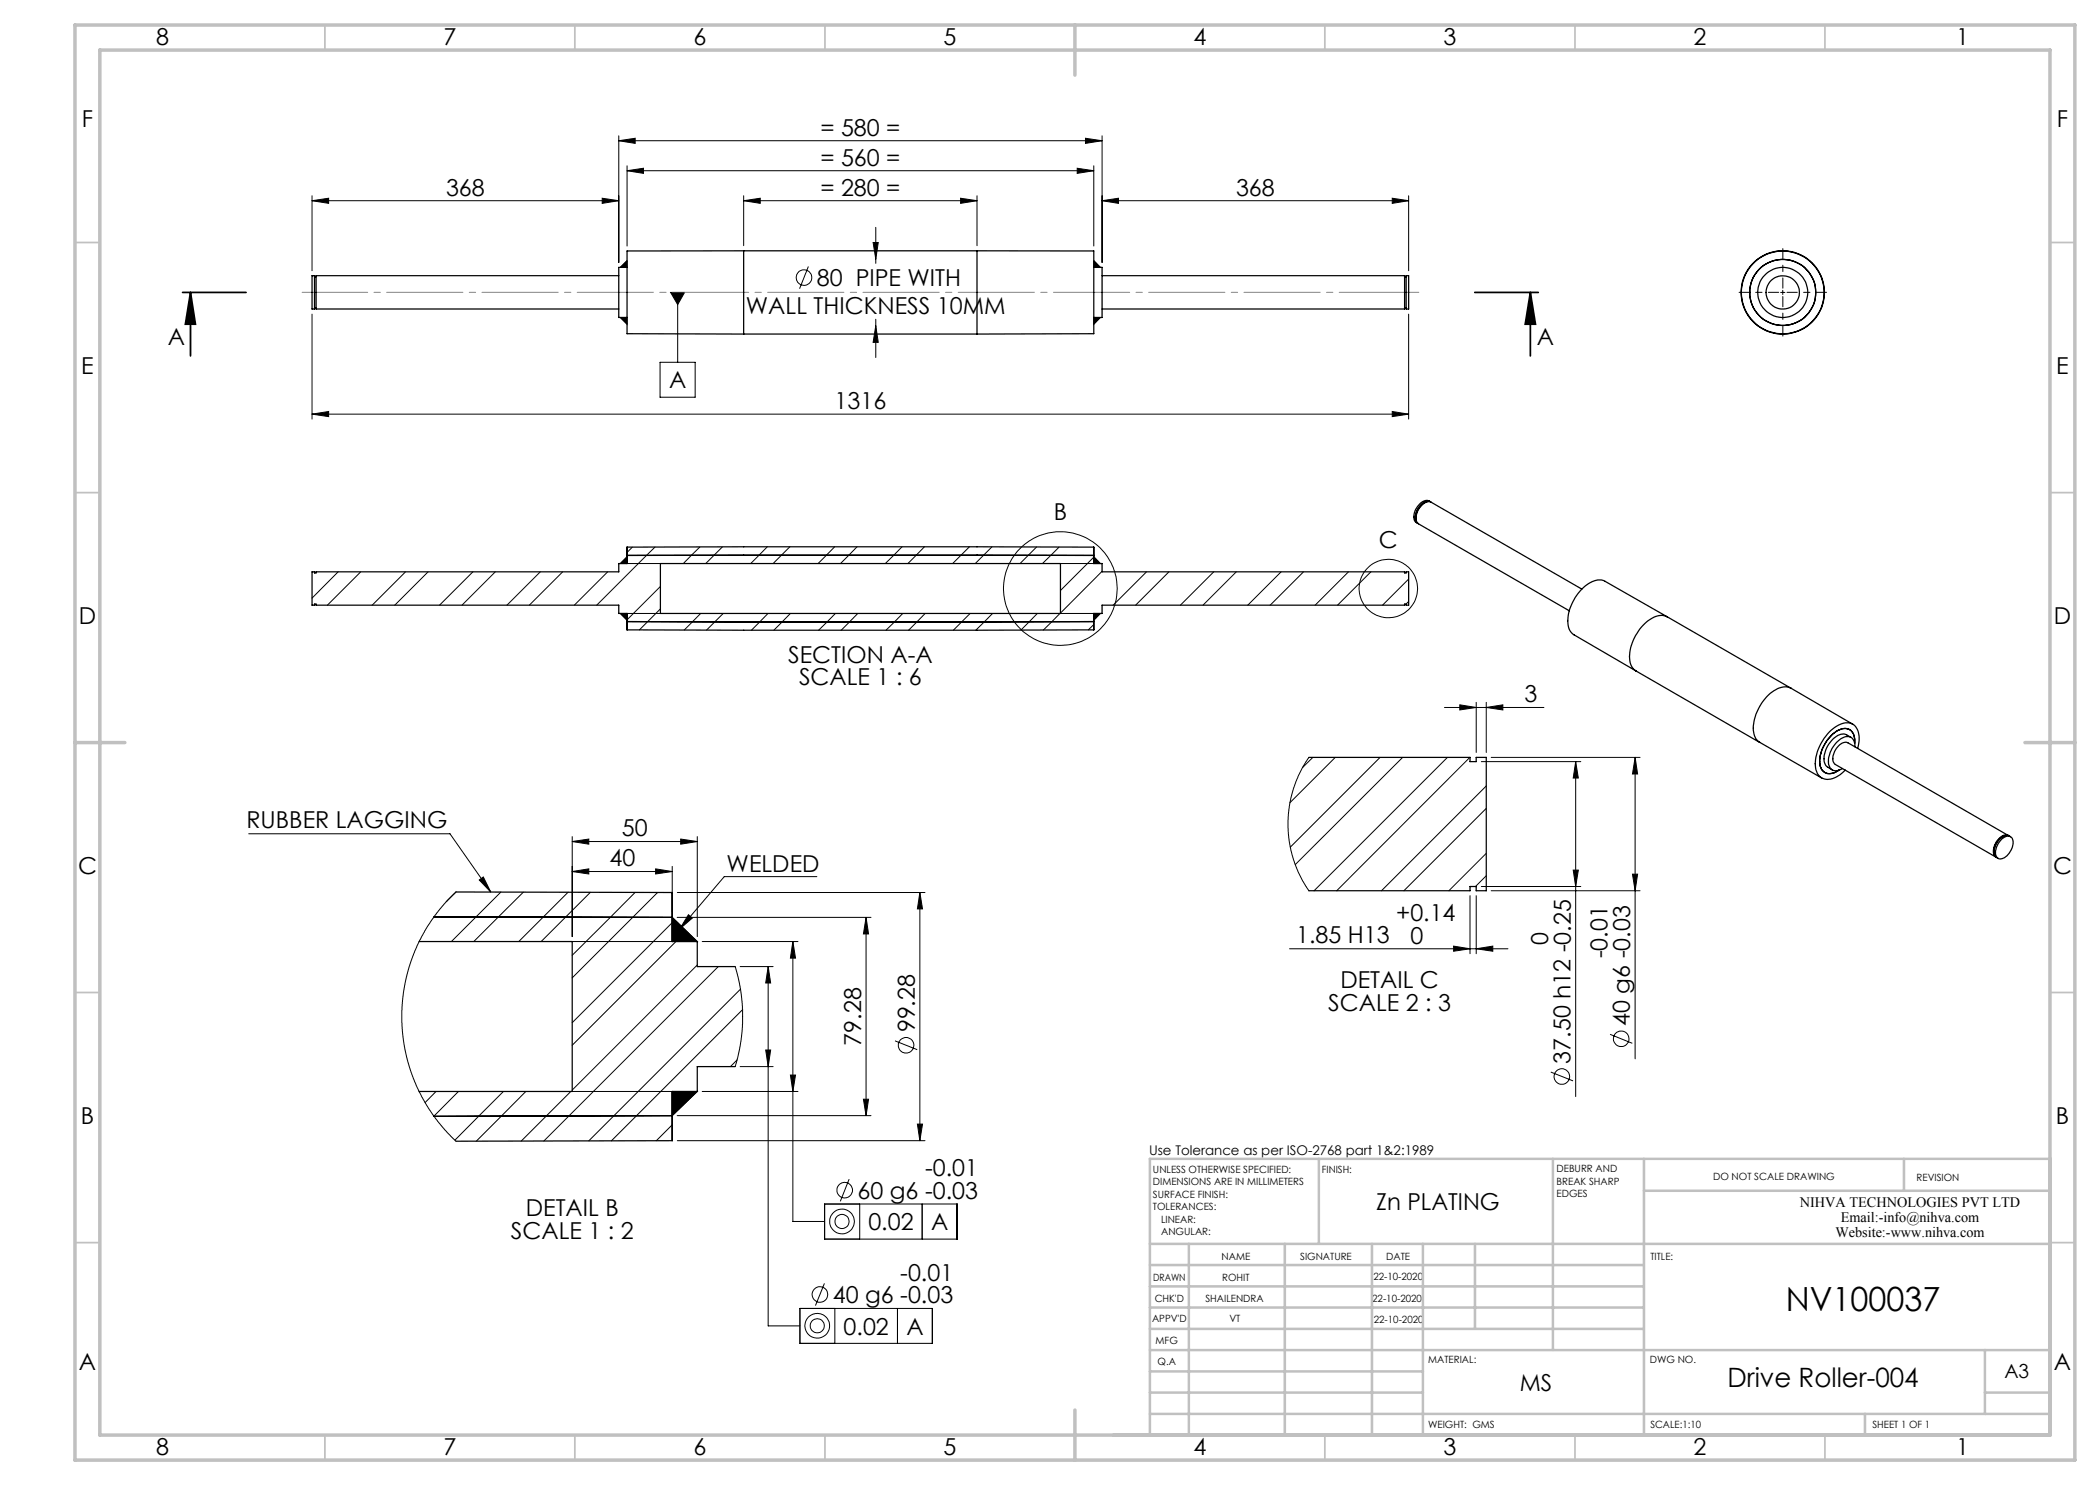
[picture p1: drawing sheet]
<svg xmlns="http://www.w3.org/2000/svg" width="420mm" height="297mm" viewBox="0 0 420 297" stroke-linecap="round" stroke-linejoin="round" font-family="sans-serif">
<g fill="none" stroke="#000" stroke-width=".2">
<path d="M62.4 39.2v14.9M120.4 39.6l3.4 .5-3.4 .6zM123.8 28.1l3.2-.4v1zM123.8 27.2v25.3M123.8 28.1h96.6M125.4 34.1l3.3-.4v1zM125.4 33.2v16M125.4 34.1h93.4M148.7 39.2v9.9M192.1 39.6l3.3 .5-3.3 .6zM195.4 39.2v9.9M215.4 33.7l3.4 .4-3.4 .6z"/>
<path d="M217.1 27.7l3.3 .4-3.3 .6zM218.8 33.2v16M220.4 27.2v25.3M278.4 39.6l3.3 .5-3.3 .6zM281.7 39.2v14.9M62.4 40.1l3.3-.5v1.1zM62.4 40.1h61.4M124.1 53.5l1.3-1.4v1.4zM125.4 52.1l-1.3 1.4M134.1 58.5h2.8l-1.4 2.4zM135.5 58.5v14M148.7 40.1l3.3-.5v1.1z"/>
<path d="M148.7 40.1h46.7M161.7 53.3l-1.8 4.4M174.6 48.5h1l-.4 3.3zM175.2 45.5v7.2M218.8 52.1l1.3 1.4h-1.3zM218.8 52.1l1.3 1.4M220.4 40.1l3.3-.5v1.1zM220.4 40.1h61.3M356.1 58.5h.9M356.6 58.1v.8M62.4 62.8v21M124.1 63.5h1.3v1.3z"/>
<path d="M124.1 63.5l1.3 1.3M132 72.5h7v6.9h-7zM175.2 65.2l.4 3.3h-1zM175.2 63.8v7.7M218.8 63.5h1.3l-1.3 1.3zM220.1 63.5l-1.3 1.3M281.7 62.8v21M62.4 82.8l3.3-.5v1zM62.4 82.8h219.3M278.4 82.3l3.3 .5-3.3 .5zM67.6 114.4l-5.2 5.2M72.1 114.4l-6.6 6.6"/>
<path d="M81.1 114.4l-6.7 6.6M85.6 114.4l-6.6 6.6M94.6 114.4l-6.7 6.6M99.1 114.4l-6.7 6.6M108.1 114.4l-6.7 6.6M112.5 114.4l-6.6 6.6M121.5 114.4l-6.6 6.6M125.4 112.7h6.7M125.4 111.4v1.3h-1.3zM125.4 111.4l-1.3 1.3M126.5 109.4l-1.1 1.1M131 109.4l-11.7 11.6"/>
<path d="M132.1 117.3l-6.7 6.7M140 109.4l-3.3 3.3M144.5 109.4l-3.4 3.3M153.5 109.4l-3.4 3.3M158 109.4l-3.4 3.3M166.9 109.4l-3.3 3.3M171.4 109.4l-3.3 3.3M180.4 109.4l-3.3 3.3M184.9 109.4l-3.3 3.3M193.9 109.4l-3.4 3.3M198.4 109.4l-3.3 3.3M207.3 109.4l-3.3 3.3"/>
<path d="M211.8 109.4l-3.3 3.3M212.1 112.7h6.7M218.8 111.4l-6.7 6.7M218.8 111.4l1.3 1.3h-1.3zM218.8 111.4l1.3 1.3M220.4 114.3l-8.3 8.3M229.3 114.4l-6.7 6.6M233.8 114.4l-6.7 6.6M242.7 114.4l-6.6 6.6M247.3 114.4l-6.7 6.6M256.2 114.4l-6.6 6.6M260.7 114.4l-6.7 6.6"/>
<path d="M269.7 114.4l-6.7 6.6M274.2 114.4l-6.7 6.6M281.7 115.8l-5.2 5.2M124.1 122.7h1.3v1.3zM124.1 122.7l1.3 1.3M125.4 122.7h6.7M132.1 121.8l-4.2 4.2M140.1 122.7l-3.3 3.3M144.6 122.7l-3.3 3.3M153.6 122.7l-3.3 3.3M158.1 122.7l-3.3 3.3M167.1 122.7l-3.4 3.3"/>
<path d="M171.6 122.7l-3.4 3.3M180.6 122.7l-3.4 3.3M185 122.7l-3.3 3.3M194 122.7l-3.3 3.3M198.5 122.7l-3.3 3.3M207.5 122.7l-3.3 3.3M212 122.7l-3.3 3.3M212.1 122.7h6.7M218.8 124.9l-1.1 1.1M218.8 122.7h1.3l-1.3 1.3zM220.1 122.7l-1.3 1.3M281.7 120.3l-.5 .5"/>
<path d="M261.8 151.5l-1.1 1.6-1.1 2.3-.9 2.2-.7 2.9-.4 3.5 .1 3.5 .7 3.5 1.2 3.3 1 1.9 1.2 1.9M262.6 151.5l-2.1 2M267.1 151.5l-9.1 9M276 151.5l-17.9 17.9M280.5 151.5l-21.5 21.4M288.9 141.5h19.9M289.5 151.5l-26.7 26.6M292 141l3.2 .5-3.2 .5zM294 151.5l-26.7 26.6M295.2 140.5v10M296.3 152.3h19.9M297.3 157.2l-21 20.9"/>
<path d="M297.3 141.5l3.3-.5v1zM297.3 140.5v10M298.2 151.5h29.8M315.1 152.3l.6 3.3h-1.1zM315.1 152.3v67M327 151.5l.5 3.3h-1zM327 151.5v60.3M49.7 166.8h40.3l8.1 11.6M91.2 178.4l-2.4 2.4-1.8 2.2-2 3.1-1.6 3.1-1.2 2.9-.9 3.3-.7 3.4-.2 3.3 .1 4.2 .5 3.5 .8 3.5 1.4 3.7 1.5 3 1.9 3 2.4 3 2.2 2.2M91.2 178.4l-1.9 1.9M95.8 176l.9-.6 1.4 3zM100.2 178.4l-9.9 9.9"/>
<path d="M104.7 178.4l-9.9 9.9M113.6 178.4l-9.8 9.9M114.4 174.3l3.4-.5v1zM114.4 168.3l3.4-.5v1zM114.4 167.3v20M114.4 174.3h20M114.4 168.3h25.1M118.1 178.5l-9.9 9.8M127 178.5l-12.6 12.6M131.1 173.8l3.3 .5-3.3 .5zM131.5 178.5l-17.1 17.1M134.4 173.3v9.2"/>
<path d="M135.5 178.5h49.5M136.1 167.8l3.4 .5-3.4 .5zM139.5 167.3v20M163.4 175.3h-18.5l-8.9 10.5M184 178.5l.5 3.3h-1zM184 178.5v49.6M294 179.1v11.6M295.2 179.1v11.6M296.3 177.3h19.9M297.3 170.7l-7.5 7.4M297.3 161.7l-16.5 16.4M297.3 175.2l-2.2 2.1"/>
<path d="M298.2 178.1h29.8M314.6 174h1.1l-.6 3.3zM326.5 174.8h1l-.5 3.3zM114.4 188.3h20M134.4 184.5l-20 20M134.4 183.5l5.1 4.8h-5.1zM134.4 183.5l5.1 4.8M135.2 188.3l-20.8 20.8M135.4 183.5h38.8M137.7 182.9l.8 .7-2.5 2.2zM139.5 193l-25.1 25M140.4 188.3h19.2"/>
<path d="M143.7 193.3l-34.9 34.9M147 193.3l1 4 .5 4.5v3l-.3 3.2-.7 3.6-.5 1.7M148 193.3h6.6M148.1 197.8l-30.3 30.4M153.6 193.3l.5 3.3h-1zM153.6 193.3v71.9h6.4M158.6 188.3l.5 3.3h-1zM158.6 188.3v56h6.3M173.2 183.5v39.6M173.2 183.5l.5 3.3h-1zM257.9 189.8h43.7M290.7 189.2l3.3 .6-3.3 .4z"/>
<path d="M295.2 189.8l3.4-.6v1zM87.2 218.3l-2.2 2.2M91.7 218.3l-4.9 4.9M100.7 218.3l-9.7 9.7M105.2 218.3l-10 9.9M114.2 218.3l-10 9.9M114.4 218.3h20M134.4 218.3h5.1l-5.1 4.8zM139.5 218.3l-5.1 4.8M140.4 218.3h19.2M147.4 212l-1.3 1.3M148 213.3h6.6"/>
<path d="M148.5 201.9l-26.2 26.3M153.1 210h1l-.5 3.3zM158.1 215h1l-.5 3.3zM172.7 219.8h1l-.5 3.3zM179 208.2l4.4 1.7M310.2 214.4l4.4 1.8M322 206.9l4.5 1.8M134.4 225l-3.1 3.1M135.4 223.1h38.8M135.5 228.1h49.5M169.8 235.8l-1.7 4.5M183.5 224.8h1l-.5 3.3z"/>
<path d="M164.9 256.7l-1.8 4.4M164.9 240.8h26.5v7h-26.5zM171.9 240.8v7M184.4 240.8v7M160 261.7h26.5v7h-26.5zM167 261.7v7M179.5 261.7v7"/>
<circle cx="160.8" cy="55.5" r="1.55"/>
<circle cx="212.1" cy="117.7" r="11.4"/>
<circle cx="277.7" cy="117.7" r="5.8"/>
<circle cx="181.2" cy="209.1" r="1.55"/>
<circle cx="312.4" cy="215.3" r="1.55"/>
<circle cx="324.2" cy="207.7" r="1.55"/>
<circle cx="168.9" cy="238" r="1.55"/>
<circle cx="164" cy="258.9" r="1.55"/>
<circle cx="168.4" cy="244.3" r="2.48"/>
<circle cx="168.4" cy="244.3" r="1.41"/>
<circle cx="163.4" cy="265.2" r="2.47"/>
<circle cx="163.5" cy="265.2" r="1.4"/>
</g>
<path d="M36.5 58.5h12.7M38.1 58.5l1 6.3h-2zM38.1 58.5v12.7M295 58.5h12.7M306.1 58.5l1 6.3h-2.1zM306.1 58.5v12.7" fill="none" stroke="#000" stroke-width=".35"/>
<path d="M355.7 58.5h-7.9M356.6 57.6v-7.9M356.6 59.3v7.9M357.4 58.5h7.9" fill="none" stroke="#000" stroke-width=".2" stroke-dasharray="15.2 1.3 1.3 1.3" stroke-dashoffset="13.2"/>
<path d="M280.9 58.5h-220.5" fill="none" stroke="#808080" stroke-width=".2" stroke-dasharray="15.2 1.3 1.3 1.3" stroke-dashoffset="2.1"/>
<path d="M281.3 58.5h-.4M283.8 58.5h-2.5" fill="none" stroke="#808080" stroke-width=".2" stroke-dasharray="15.2 1.3 1.3 1.3"/>
<g fill="none" stroke="#c0c0c0" stroke-width=".35">
<path d="M65 5v5M115 5v5M165 5v5M265 5v5M315 5v5M365 5v5M15 48.5h5M410 48.5h5M15 98.5h5M410 98.5h5M15 198.5h5M410 198.5h5"/>
<path d="M15 248.5h5M410 248.5h5M65 287v5M115 287v5M165 287v5M265 287v5M315 287v5M365 287v5"/>
</g>
<g fill="none" stroke="#c0c0c0" stroke-width=".5">
<path d="M263.8 231.8v17M310.6 231.8v38.2M328.8 231.8v55.2M328.8 238.2h81.2M380.8 231.8v6.4M410 231.8h-180v55.2M230 248.8h180M230 257.3h98.8M230 253h98.8M237.8 248.8v38.2M257 248.8v38.2M274.4 248.8v38.2"/>
<path d="M284.6 248.8v38.2M295 248.8v17M230 265.8h98.8M230 261.5h98.8M230 278.5h54.6M230 274.3h54.6M230 270h180M397 278.5h13M397 270v12.8M230 282.8h180M373 282.8v4.2"/>
</g>
<path d="M15 5h400v287h-400zM20 10h390v277h-390zM215 5v10M15 148.5h10M405 148.5h10M215 282v10" fill="none" stroke="#c0c0c0" stroke-width=".7"/>
<g fill="#000">
<path d="M125.4 34.1l3.3-.4v1zM215.4 33.7l3.4 .4-3.4 .6zM62.4 40.1l3.3-.5v1.1zM120.4 39.6l3.4 .5-3.4 .6zM123.8 28.1l3.2-.4v1zM217.1 27.7l3.3 .4-3.3 .6zM220.4 40.1l3.3-.5v1.1zM278.4 39.6l3.3 .5-3.3 .6zM174.6 48.5h1l-.4 3.3zM175.2 65.2l.4 3.3h-1zM62.4 82.8l3.3-.5v1zM278.4 82.3l3.3 .5-3.3 .5zM158.6 188.3l.5 3.3h-1zM158.1 215h1l-.5 3.3zM153.6 193.3l.5 3.3h-1zM153.1 210h1l-.5 3.3zM292 141l3.2 .5-3.2 .5zM297.3 141.5l3.3-.5v1zM290.7 189.2l3.3 .6-3.3 .4zM295.2 189.8l3.4-.6v1z"/>
<path d="M134.1 58.5l1.4 2.4 1.4-2.4zM124.1 53.5l1.3-1.4v1.4zM124.1 63.5h1.3v1.3zM218.8 52.1v1.4h1.3zM218.8 63.5v1.3l1.3-1.3zM218.8 111.4v1.3h1.3zM218.8 122.7h1.3l-1.3 1.3zM125.4 111.4v1.3h-1.3zM124.1 122.7h1.3v1.3zM137.7 182.9l.8 .7-2.5 2.2zM95.8 176l.9-.6 1.4 3zM134.4 183.5v4.8h5.1zM134.4 218.3h5.1l-5.1 4.8z"/>
<path d="M192.1 39.6l3.3 .5-3.3 .6zM148.7 40.1l3.3-.5v1.1z"/>
<path d="M306.1 58.5l1 6.3h-2.1zM38.1 58.5l1 6.3h-2z"/>
<path d="M327 151.5l.5 3.3h-1zM326.5 174.8h1l-.5 3.3zM315.1 152.3l.6 3.3h-1.1zM314.6 174h1.1l-.6 3.3z"/>
<path d="M114.4 174.3l3.4-.5v1zM131.1 173.8l3.3 .5-3.3 .5zM114.4 168.3l3.4-.5v1zM136.1 167.8l3.4 .5-3.4 .5z"/>
<path d="M184 178.5l.5 3.3h-1zM183.5 224.8h1l-.5 3.3z"/>
<path d="M172.7 219.8h1l-.5 3.3zM173.2 183.5l.5 3.3h-1z"/>
</g>
<g fill="none" stroke="#000" stroke-width=".25">
<path d="M62.4 55.1h.5v6.7h-.5zM62.9 55.3h.3M123.8 55.1h-60.6v6.7h60.6M125.4 53.5h-1.6v10h1.6M148.7 50.2h-23.3v16.5l23.3 .1M148.7 50.2v16.6M148.7 50.2h46.7M195.4 50.2h23.4v16.5l-70.1 .1M195.4 50.2v16.6M218.8 53.5h1.6v10h-1.6M220.4 55.1h60.5v6.7h-60.5M280.9 55.3h.3"/>
<path d="M281.2 55.1h.5v6.7h-.5zM62.9 61.6h.3M280.9 61.6h.3M125.4 109.4v3.3M125.4 109.4h93.4M125.4 111.1h93.4M125.4 112.7h-1.6v1.7h-60.6v.2h-.3v-.2h-.5v6.6h.5v-.2h.3v.2h60.6v1.7h1.6M132.1 112.7h80v10h-80zM218.8 109.4v3.3M218.8 112.7h1.6v1.7h60.5v.2h.3v-.2h.5v6.6h-.5v-.2h-.3v.2h-60.5v1.7h-1.6M285.4 100.4a3.3 3.3 0 0 0-2.2 3.7M286.1 100.3a1.9 1.9 0 0 0-2.6 1 2.62 2.62 0 0 0-.4 3.1l.5 .3"/>
<path d="M286.1 100.4a1.66 1.66 0 0 0-2 .7 2.97 2.97 0 0 0-.7 3.4l.2 .2M316.4 117.8l-30.2-17.4a2.18 2.18 0 0 0-2.5 1.4 2.29 2.29 0 0 0 0 3l30.2 17.4M125.4 122.7v3.3M125.4 126h93.4M125.4 124.3h93.4M218.8 122.7v3.3M327.2 134.2l37.1 21.4M333.4 123.4l-12.4-7.1a3.7 3.7 0 0 0-4 .9 9.3 9.3 0 0 0-3.3 8.2l.4 .9 .7 .7 12.4 7.2M333.4 123.4a3.5 3.5 0 0 0-3.7 .7 9.3 9.3 0 0 0-3.7 8.4l.5 1 .7 .7M333.4 123.4l24.8 14.3M358.2 137.7a3.5 3.5 0 0 0-3.8 .7 9.6 9.6 0 0 0-3.7 8 2.48 2.48 0 0 0 1.3 2.1M358.2 137.7l12.4 7.1"/>
<path d="M261.8 151.5h32.2v.8h1.2v-.8h2.1v26.6h-2.1v-.8h-1.2v.8h-32.2M370.2 147.5l-.9-.5a2.76 2.76 0 0 0-3.1 1.2 4.8 4.8 0 0 0-1.1 4.7l.4 .5 1 .6M370.9 148.6a2.29 2.29 0 0 0-2-2.9 6.5 6.5 0 0 0-4.7 4.9 3.3 3.3 0 0 0 .7 3.9 2.72 2.72 0 0 0 2.9-.5M371 149.4a1.67 1.67 0 0 0-.8-1.9 1.67 1.67 0 0 0-2 .2 5.5 5.5 0 0 0-2.4 5.4 1.58 1.58 0 0 0 2.7 .6M371.5 149.7a4.4 4.4 0 0 0-.9-4.8 3.6 3.6 0 0 0-4.1 .9 9.2 9.2 0 0 0-3.3 8.1 2.58 2.58 0 0 0 4.1 1.5l1.7-1.4M91.2 178.4l43.2 .1M134.4 178.5v9.8M400.4 167.7a1.2 1.2 0 0 1 2.1 .2 3.4 3.4 0 0 1-2.5 3.9 1.41 1.41 0 0 1-.8-2.2l.4-.9zM401 167.1a3.2 3.2 0 0 0-2.1 3.7M401.7 167.1l-32.1-18.5a2.18 2.18 0 0 0-2.5 1.4 2.28 2.28 0 0 0 0 2.9l32.1 18.5M401.7 167.1a1.74 1.74 0 0 0-2.2 1 2.9 2.9 0 0 0-.5 3.2l.3 .2M402.1 167.4a1.81 1.81 0 0 0-2.5 .9 2.62 2.62 0 0 0-.4 3.1l.4 .3"/>
<path d="M83.8 188.3h30.6v30h-30.6M86.8 183.4l47.6 .1M134.4 188.3h5.1v5h7.5M134.4 218.3v9.8M147 213.3h-7.5v5h-5.1M134.4 223.1l-47.6 .2M134.4 228.1l-43.2 .1"/>
<circle cx="356.5" cy="58.5" r="5"/>
<circle cx="356.5" cy="58.5" r="8.3"/>
<circle cx="356.5" cy="58.5" r="3.3"/>
<circle cx="356.6" cy="58.5" r="6.6"/>
<circle cx="356.6" cy="58.5" r="8.3"/>
</g>
<text font-size="6.7" x="357.1" y="262.1">NV100037</text>
<text font-size="5.3" x="345.5" y="277.4">Drive Roller-004</text>
<g font-size="4.7">
<text x="31.2" y="9">8</text>
<text x="88.7" y="9">7</text>
<text x="138.7" y="9">6</text>
<text x="188.7" y="9">5</text>
<text x="238.7" y="9">4</text>
<text x="288.7" y="9">3</text>
<text x="338.7" y="9">2</text>
<text x="391.2" y="9">1</text>
<text x="16.4" y="25.5">F</text>
<text x="164.1" y="27.1">= 580 =</text>
<text x="411.4" y="25.5">F</text>
<text x="164.1" y="33.1">= 560 =</text>
<text x="89.2" y="39.1">368</text>
<text x="164.1" y="39.1">= 280 =</text>
<text x="247.2" y="39.1">368</text>
<text x="163.4" y="57.2">80 PIPE WITH</text>
<text x="149.2" y="62.8">WALL THICKNESS 10MM</text>
<text x="33.6" y="69.1">A</text>
<text x="307.4" y="69.1">A</text>
<text x="16.3" y="74.7">E</text>
<text x="133.8" y="77.7">A</text>
<text x="411.3" y="74.7">E</text>
<text x="166.9" y="81.8">1316</text>
<text x="210.8" y="104">B</text>
<text x="275.8" y="109.6">C</text>
<text x="15.8" y="124.7">D</text>
<text x="410.8" y="124.7">D</text>
<text x="157.6" y="132.6">SECTION A-A</text>
<text x="159.8" y="137.1">SCALE 1 : 6</text>
<text x="304.9" y="140.5">3</text>
<text x="49.3" y="165.7">RUBBER LAGGING</text>
<text x="124.4" y="167.3">50</text>
<text x="121.9" y="173.3">40</text>
<text x="15.6" y="174.7">C</text>
<text x="145.3" y="174.3">WELDED</text>
<text x="410.6" y="174.7">C</text>
<text x="279.2" y="184.2">+0.14</text>
<text x="259.2" y="188.7">1.85 H13</text>
<text x="282.1" y="188.7">0</text>
<text x="309.6" y="188.9" transform="rotate(-90 309.6 188.9)">0</text>
<text x="321.5" y="191.7" transform="rotate(-90 321.5 191.7)">-0.01</text>
<text x="268.1" y="197.6">DETAIL C</text>
<text x="265.6" y="202.2">SCALE 2 : 3</text>
<text x="172.2" y="209.1" transform="rotate(-90 172.2 209.1)">79.28</text>
<text x="182.9" y="206.5" transform="rotate(-90 182.9 206.5)">99.28</text>
<text x="326" y="205.2" transform="rotate(-90 326 205.2)">40 g6 -0.03</text>
<text x="314.1" y="212.7" transform="rotate(-90 314.1 212.7)">37.50 h12 -0.25</text>
<text x="16.2" y="224.7">B</text>
<text x="411.2" y="224.7">B</text>
<text x="171.5" y="239.7">60 g6 -0.03</text>
<text x="185" y="235.3">-0.01</text>
<text x="105.2" y="243.3">DETAIL B</text>
<text x="275.2" y="242.1">Zn PLATING</text>
<text x="102.2" y="247.8">SCALE 1 : 2</text>
<text x="173.7" y="246.1">0.02</text>
<text x="186.2" y="246.1">A</text>
<text x="180.1" y="256.1">-0.01</text>
<text x="166.6" y="260.6">40 g6 -0.03</text>
<text x="168.7" y="266.9">0.02</text>
<text x="181.3" y="266.9">A</text>
<text x="15.8" y="274">A</text>
<text x="410.8" y="274">A</text>
<text x="303.9" y="278.3">MS</text>
<text x="31.2" y="291">8</text>
<text x="88.7" y="291">7</text>
<text x="138.7" y="291">6</text>
<text x="188.7" y="291">5</text>
<text x="238.7" y="291">4</text>
<text x="288.7" y="291">3</text>
<text x="338.7" y="291">2</text>
<text x="391.2" y="291">1</text>
</g>
<text font-size="3.9" x="400.9" y="275.5">A3</text>
<g font-size="2.9">
<text x="360" y="241.3">NIHVA TECHNOLOGIES PVT LTD</text>
<text x="368.2" y="244.3">Email:-info@nihva.com</text>
<text x="367.1" y="247.3">Website:-www.nihva.com</text>
</g>
<text font-size="2.7" x="229.8" y="231.1">Use Tolerance as per ISO-2768 part 1&amp;2:1989</text>
<g font-size="2">
<text x="230.6" y="234.6">UNLESS OTHERWISE SPECIFIED:</text>
<text x="230.6" y="237.1">DIMENSIONS ARE IN MILLIMETERS</text>
<text x="230.6" y="239.6">SURFACE FINISH:</text>
<text x="264.4" y="234.6">FINISH:</text>
<text x="311.3" y="234.5">DEBURR AND</text>
<text x="311.3" y="237">BREAK SHARP</text>
<text x="311.3" y="239.5">EDGES</text>
<text x="342.6" y="236">DO NOT SCALE DRAWING</text>
<text x="383.3" y="236.2">REVISION</text>
<text x="230.6" y="242.1">TOLERANCES:</text>
<text x="232.2" y="244.6">LINEAR:</text>
<text x="232.2" y="247.1">ANGULAR:</text>
<text x="244.3" y="252">NAME</text>
<text x="260" y="251.9">SIGNATURE</text>
<text x="277.2" y="251.9">DATE</text>
<text x="330.1" y="251.9">TITLE:</text>
<text x="230.6" y="256.1">DRAWN</text>
<text x="244.4" y="256.1">ROHIT</text>
<text x="274.7" y="255.9">22-10-2020</text>
<text x="230.9" y="260.3">CHK'D</text>
<text x="241.1" y="260.3">SHAILENDRA</text>
<text x="274.4" y="260.3">22-10-2020</text>
<text x="230.4" y="264.4">APPV'D</text>
<text x="231.1" y="268.8">MFG</text>
<text x="245.9" y="264.4">VT</text>
<text x="274.8" y="264.6">22-10-2020</text>
<text x="231.5" y="273">Q.A</text>
<text x="285.6" y="272.5">MATERIAL:</text>
<text x="330" y="272.5">DWG NO.</text>
<text x="285.6" y="285.5">WEIGHT: GMS</text>
<text x="330.1" y="285.6">SCALE:1:10</text>
<text x="374.5" y="285.6">SHEET 1 OF 1</text>
</g>
</svg>
